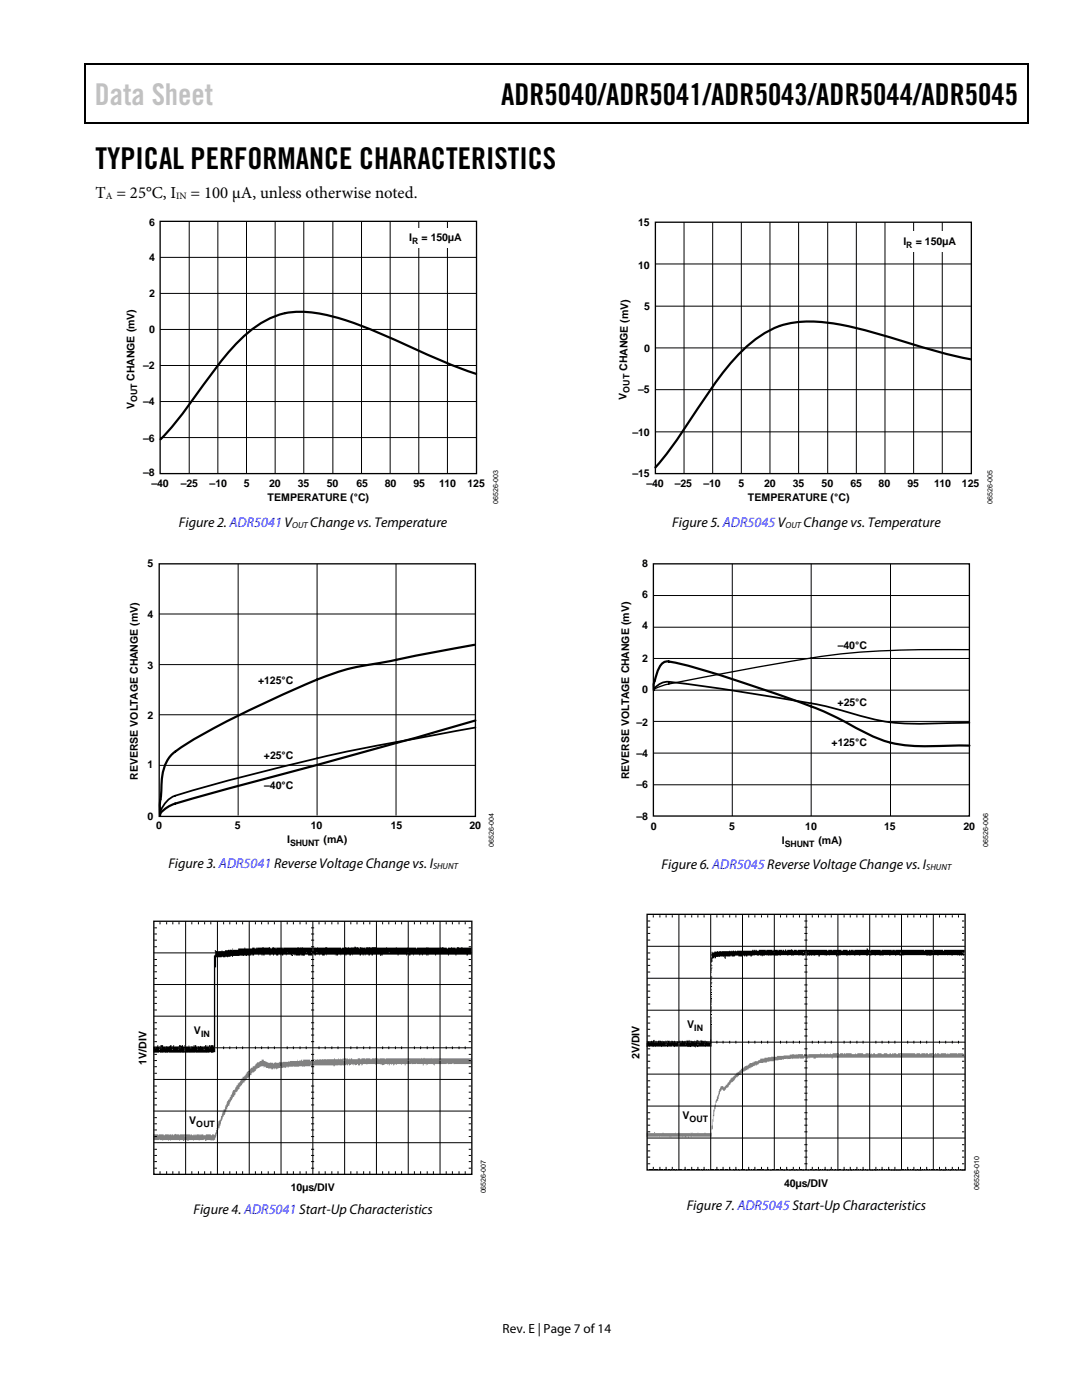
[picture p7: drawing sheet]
<svg xmlns="http://www.w3.org/2000/svg" width="216mm" height="279mm" viewBox="0 0 216 279" stroke-linecap="round" stroke-linejoin="round" font-family="sans-serif">
<path d="M16.9 12.7h.2v1h-.2zM16.9 12.7h.2v.3h-.2zM82.5 12.7h.3v.3h-.3zM205.1 12.7h.2v1h-.2zM205.1 12.7h.2v.3h-.2zM16.9 24.4h.2v.3h-.2zM82.3 24.4h.2v.3h-.2zM205.1 24.4h.2v.3h-.2z" fill="#000"/>
<path d="M17 13.7v10.7M17.1 12.8h65.4M82.8 12.8h122.3M205.2 13.7v10.7M17.1 24.5h188" fill="none" stroke="#000" stroke-width=".25"/>
<path d="M95 74.6a233.6 233.6 0 0 1-19.5-8.2 42.6 42.6 0 0 0-15.4-4.2 15.5 15.5 0 0 0-10.9 4.5 68.9 68.9 0 0 0-9.9 11.9l-3.5 4.8-3.8 4.3" fill="none" stroke="#000" stroke-width=".44"/>
<path d="M32 44.2h63.1v50.3h-63.1z" fill="none" stroke="#000" stroke-width=".26"/>
<g fill="none" stroke="#000" stroke-width=".2">
<path d="M32 58.6h63.1M32 51.4h63.1M37.8 44.2v50.3M43.5 44.2v50.3M49.2 44.2v50.3M54.9 44.2v50.3M60.6 44.2v50.3M66.4 44.2v50.3M72.1 44.2v50.3M77.9 44.2v50.3M83.6 44.2v50.3M89.3 44.2v50.3"/>
<path d="M32 72.9h63.1M32 65.7h63.1M32 87.3h63.1M32 80.1h63.1"/>
</g>
<path d="M80.7 45.5h12.4v3.9h-12.4z" fill="#fff"/>
<path d="M94.7 128.7l-17.4 3.3a53.4 53.4 0 0 0-17.9 5.3 172.3 172.3 0 0 0-23.6 12.1 7.5 7.5 0 0 0-3.6 6.8v2a15.1 15.1 0 0 0-.3 4.4M94.9 143.8l-11.8 3.4-46.5 12.7a8.1 8.1 0 0 0-4.6 2.3l-.1 .6" fill="none" stroke="#000" stroke-width=".44"/>
<path d="M94.9 145.2l-15.8 2.9a419.9 419.9 0 0 0-44.7 10.9 5.6 5.6 0 0 0-2.5 3.3v.3" fill="none" stroke="#000" stroke-width=".35"/>
<path d="M31.8 112.5h63.1v50.4h-63.1z" fill="none" stroke="#000" stroke-width=".26"/>
<path d="M47.5 112.5v50.3M63.3 112.5v50.3M79 112.5v50.3M31.8 122.5h63.1M31.8 132.6h63.1M31.8 142.6h63.1M31.8 152.7h63.1" fill="none" stroke="#000" stroke-width=".2"/>
<g fill="#000">
<path d="M42.9 189.6l.7 .3v-.1h.7v-.2l.1 .2h.5v-.2h.6h.9v-.3h.1v.3h1v-.3h1.3v-.2h.1v.2h1.4v-.2h.5v.2h.3v-.2h.1l.1 .2v-.2l1.1-.1 .3 .1 1.2-.1 .1 .3h.2l.2-.3 .6 .1v.2l.1-.2h1.3l.1 .2v-.2h2.8v-.1l.3 .1 .4-.1h.5v.1h2.7l.1-.1 1.5 .1 .1-.1h.4l.1 .1h2.7v.2h.1v-.2h.6l.1-.1 .3 .1 .3-.1 .2 .1 .3-.1 .7 .1v-.2h.2l.2 .2h.6v.2l.1-.3 1.1 .1v.2l.1-.3 .2 .1 .1-.1 .8 .1v-.1h.9l.1 .1 2-.1 4 .1 .2-.1 1.7 .1v.2h.2v-.2h1.8l.1-.1 .2 .1v-.1l.3 .1 2.9-.1 .1 .1h.5v.2h.3v-.2h.6v-.1l.9 .1v.2h.2l.1-.3 2.9 .1v1.4h-.7v.2h-.3v-.2h-2v.2h-.2v-.2h-1.3v.2h-.2v-.2h-2.4v.2h-.2v-.2h-1.3v.2h-.2v-.2l-.1 .2h-.1v-.2h-.7v.2h-.2v-.2h-.4v.2h-.1v-.2h-1.2v.2a.44 .44 0 0 0-.7 0h-.2v-.2h-.4v.2h-.2v-.2h-1.5v.2h-.2v-.2h-3v.2h-.2l-.1-.2v.3h-.2v-.3h-.6v.2h-.2v-.2h-.6v.2h-.3v-.2h-.3v.2h-.3v-.2h-.6v.2l-.1-.2h-.2v.2h-.2v-.2h-.4v.2h-.2v-.2h-1.4v.2l-.1-.2h-.3v.2h-.3v-.2h-.5v.2l-.1-.2h-.2v.2h-.2v-.2h-.6v.2a.44 .44 0 0 0-.7 0h-.3v-.2h-.2v.2l-.1-.2h-1.6v.2l-.1-.2h-.3v.2h-.4a.44 .44 0 0 0-.7 0v-.2h-.7v.2h-.2v-.2h-.3v-.2h-.2v.4h-.8v-.2h-.7l-.1 .3-.6-.1v-.2h-.1v.2h-1v-.2h-.2v.2a.36 .36 0 0 0-.6 0h-.2v-.2h-.9v.2a.44 .44 0 0 0-.7 0h-.1v-.2h-.3v.2l-.1-.2h-.4v.2h-.4v-.2h-.4v.2h-.2v-.2h-.5v.2h-.2v-.2h-1l-.1 .2-.1-.2v.2h-.2v-.2h-.2v.2a.36 .36 0 0 0-.6 0v-.2h-.9v.2h-.4v-.2l-.4 .2-.1-.2v.3l-.5-.1v.1l-1.5-.1-1.3 .1v.2l-.5-.2v.2l-.5-.1v.1l-.2-.1-.3 .1h-.6v-.1l-.1 .1h-1.2v2.1h-.2v16.9h-.3l-.1 .1h-.4v-.1l-.3 .1-.3-.1-.1 .1h-2.3l-.1-.1-.2 .1h-1l-.1-.1-.1 .1h-1.2l-.1-.1-.1 .1-2.5-.1-.2 .1h-.6l-.1-.1-.2 .1h-.6l-.1-.1-1.3 .1v-1.3h.8v-.2h.2v.2h.4v-.2h.5v.2h1.3l.2-.2h.2v.2h.4v-.2h.1v.2h1v-.2h.4v.2l.4-.2v.2h.3l.1-.2v.4l.1-.2a.59 .59 0 0 0 .7-.2v.2h.9v-.2h.2v.2l.1-.2h.3v.2h.7l.1-.1 .1 .1h.8v-.2h.3v.2h.2v-.2l.1 .2h.2v-.2h.3l-.1 .2h.2v-.2h.5l.1 .2v-18.1l.2-.2zM62.3 189.3v.3h.2v-.3zM62.3 189.6v.2h.2v-.2zM57.3 190l.1 .2zM61.1 190l.1 .2zM62.2 190l-.1 .1 .1 .1zM63.1 190v.2h.2v-.2zM77.6 190v.2h.2v-.2zM81.4 190v.2h.1v-.2zM31 208.9l.1 .3zM31.8 208.9v.3h.1v-.3zM32 208.9v.3h.2v-.3zM33.1 208.9l.1 .3zM34.3 208.9v.3h.2v-.3zM35.6 208.9v.3h.1zM35.8 208.9v.3h.2v-.3zM37.9 208.9v.3h.1zM38.1 208.9v.3h.2v-.3zM39.4 208.9l.1 .3zM40.7 208.9v.3h.2v-.3zM41.7 208.9l.1 .3zM36.9 209.2l.1 .2zM31.8 209.4l.1 .1zM34.3 209.4l.2 .1zM35.6 209.4l.1 .1zM39.4 209.4l.1 .1zM40.7 209.4l.1 .1zM36.9 209.5l.1 .2zM36.9 209.9l.1 .1z" fill-rule="evenodd"/>
<path d="M58.3 190.7l.2 .1z" fill-rule="evenodd"/>
</g>
<path d="M30.6 226.4h1v.2l.1-.2h.9v.2h.3v-.2h.8v.2l.1-.2h.4l.1 .2v-.2h.3v.2h.1l.2-.3 .8 .1v.2l.1-.2h2.1v.2l.1-.2h.3v.2h.3v-.2h.2v.2h.2v-.2h.2v.2v-.2h.5l.1 .2v-.2h.2v.2a.36 .36 0 0 1 .7 0h.4v-.2h1v.2l.6-.2v.2h.2v-.6h.2v-.4l.2-.1v-1h.2l.1-.7 .2-.1v-.2a.59 .59 0 0 0 .3-.8h.2l.1-.9h.2v-.4h.3l.1-.8h.1l.2-.9h.2v-.2h.3l.1-.6h.1a.35 .35 0 0 1 .3-.5l.2-.9 .4-.1 .1-.5h.2v-.2l.2-.1v-.4l.5-.2 .2-.8h.2v.3h.1l-.1-.3 .1-.3h.3l.1-.3 .2-.1v-.2h.2v-.3l.6-.3 .1-.5 .5-.1v-.3h.4l.5-.8h.4l.1-.3h.4v-.2h.4v.2h.4v.2l.6 .2 .4-.1 .1 .1h.4v.2h.2l.1-.3 .8 .1 .3-.2v.1l1.7-.1v-.2l.2 .2v-.2h1.5v-.2l.1 .2h.7v-.2h.2v.2h.2v-.2h.6a.65 .65 0 0 1 .9 .2h.2v-.2l.1 .9h.2v-.7h.4v-.2l3.8-.1v-.2h.1v.2h.6v-.2l.1 .2h.5v-.2l.1 .2h.1v-.2l.1 .2h.2v-.2l.1 .2 .1-.2h.4v.2l.1-.2h.2v.2h.2v-.2l.1 .2h.3v-.2h.3v.2h1.1v-.2h.5v.2h.2v-.2h.8l.1 .2v-.2h.9v.2h.2v-.2h.6l.1-.1 .2 .1h.6v.2h.1v-.2h1.2l.1 .2v-.2h7l.1-.1 .1 .1 .3-.1 .3 .1h1.2l.1-.1 .2 .1h7.8v.3h-.4v.2h.3l.1 .1v.6h-3.5l-.1-.1h-.3l-.8 .1-.3-.1-2.4 .1v.2l-.2-.1v-.1h-1.2v.1l-.2-.1-.1 .2a.22 .22 0 0 0-.2-.2 .22 .22 0 0 0-.3 .2h-.2l.1-.2-1.2-.1-2.3 .1v.2h-.1v-.2h-.7v.1l-.1-.1h-.8v.1l-.5-.1-.1 .2h-.1v-.2h-.3v.1l-.1-.1h-.3v.2h-.2v-.2h-.3v.1l-.1-.1h-.5v.1l-.3 .1-.2-.1v-.1l-.1 .1-.1-.1h-1v.1l-.1-.1h-1.6v.1l-.1-.1h-.8l-.1 .2h-.2v-.2h-.2v.2h-.5v-.2l-.4 .2-.3-.1v-.1l-.1 .2h-.1v-.2h-.1v.1l-.3-.1v.1l-.5 .1v-.2h-.1v.1l-.3 .1-.1-.2-.2 .2-1.4-.1-.7 .1v.2h-.1v-.2l-.1 .2-.1-.2h-4.3v.2h-.2l-.1-.2v.2l-1.1 .1h-2.3v-.1v.1h-.9v.2l-.5-.2-.1 .2-.5-.1-.1 .1h-.9l-.2 .1v.2h-.2v-.2h-.3v.2l-.1-.2h-.2v.2h-.4v-.2l-1-.1-.1-.2h-.3l-.1 .2v-.3h-.5l-.6 .4h-.3l-.5 .8h-.4v.2h-.1v.3h-.3l-.1 .4-.6 .3v.3h-.2v.2l-.2 .1v.2h-.3l-.2 .3v.3l-.5 .3v.5h-.4v.4h-.1v.2l-.2-.1a.47 .47 0 0 1-.4 .7v.2l-.2 .1-.2 .6h-.2l-.1 .5h-.1l-.1 .7h-.3v.2h-.2l.1 .4-.3 .1v.4h-.1l-.1 .7h-.2l-.1 .4h-.2l-.1 .9h-.2l-.1 .8h-.2l-.1 .3 .1 .3h-.2l-.1 .8h-.2l-.2 1h-.2v.4l-.3 .1v.2h-.2v-.2h-.2v.2l-.1-.2h-.9v.2h-.3v-.3l-1.1 .1v.2l-.1-.2h-1.1v.2l-.1-.2h-.8v.2h-.3v-.2h-.6v.2h-.3v-.2h-.7v.2l-.1-.2h-1.7v.2v-.2h-.3v.2l-.1-.2h-.4a.52 .52 0 0 0-.7 .2v-.2l-.6-.1-1.3 .1zM68.6 211.5v.2h.3v-.2zM75 211.5v.2h.2v-.2zM81.4 211.5v.2h.2v-.2zM87.7 211.5v.2h.3v-.2zM55.9 212.8v.3h.3v-.2zM49.6 214v.2h.2v-.2zM30.8 226.6l.1 .2zM36.9 226.6v.2h.2v-.2z" fill-rule="evenodd" fill="#818181"/>
<path d="M62.5 211.4l.3 .1z" fill-rule="evenodd" fill="#000"/>
<path d="M130.8 44.3h63v50.2h-63zM30.7 183.9h63.4v50.5h-63.4z" fill="none" stroke="#000" stroke-width=".26"/>
<g fill="none" stroke="#000" stroke-width=".2">
<path d="M130.8 52.7h63M136.5 44.3v50.2M142.2 44.3v50.2M147.9 44.3v50.2M153.6 44.3v50.2M159.4 44.3v50.2M165.2 44.3v50.2M170.9 44.3v50.2M176.6 44.3v50.2M182.3 44.3v50.2M188 44.3v50.2M130.8 77.8h63"/>
<path d="M130.8 69.4h63M130.8 61.1h63M130.8 86.2h63M30.7 196.5h63.4M30.7 190.2h63.4M30.8 199h.5M30.8 197.8h.5M30.8 195.3h.5M30.8 193.9h.5M30.8 192.7h.5M30.8 191.5h.5M30.8 188.9h.5"/>
<path d="M30.8 187.6h.5M30.8 186.4h.5M30.8 185.2h.5M31.9 184v.5M33.3 184v.5M34.5 184v.5M35.7 184v.5M37 183.9v50.5M38.3 184v.5M39.6 184v.5M40.8 184v.5M42.1 184v.5"/>
<path d="M43.4 183.9v50.5M44.6 184v.5M45.9 184v.5M47.2 184v.5M48.4 184v.5M49.7 183.9v50.5M51 184v.5M52.2 184v.5M53.5 184v.5M54.8 184v.5M56.1 183.9v50.5M57.3 184v.5"/>
<path d="M58.5 184v.5M59.9 184v.5M61.1 184v.5M62.1 199h.6M62.1 197.8h.6M62.1 193.9h.6M62.1 195.3h.6M62.1 188.9h.6M62.1 191.5h.6M62.1 192.7h.6M62.1 187.6h.6M62.1 185.2h.6"/>
<path d="M62.1 186.4h.6M62.4 183.9v50.5M63.7 184v.5M64.9 184v.5M66.2 184v.5M67.4 184v.5M68.8 183.9v50.5M70 184v.5M71.2 184v.5M72.6 184v.5M73.8 184v.5M75.1 183.9v50.5"/>
<path d="M76.3 184v.5M77.6 184v.5M78.9 184v.5M80.1 184v.5M81.5 183.9v50.5M82.7 184v.5M83.9 184v.5M85.2 184v.5M86.5 184v.5M87.8 183.9v50.5M89 184v.5M90.3 184v.5"/>
<path d="M91.6 184v.5M92.8 184v.5M93.5 195.3h.5M93.5 197.8h.5M93.5 199h.5M93.5 188.9h.5M93.5 191.5h.5M93.5 192.7h.5M93.5 193.9h.5M93.5 185.2h.5M93.5 186.4h.5M93.5 187.6h.5"/>
<path d="M30.7 215.4h63.4M30.7 209.1h63.4M30.7 202.8h63.4M30.8 219.2h.5M30.8 218h.5M30.8 216.7h.5M30.8 214.2h.5M30.8 212.9h.5M30.8 211.7h.5M30.8 210.4h.5M30.8 207.9h.5M30.8 206.6h.5"/>
<path d="M30.8 205.3h.5M30.8 204.1h.5M30.8 201.6h.5M30.8 200.3h.5M31.9 208.8v.6M33.3 208.8v.6M34.5 208.8v.6M35.7 208.8v.6M38.3 208.8v.6M39.6 208.8v.6M40.8 208.8v.6M42.1 208.8v.6"/>
<path d="M44.6 208.8v.6M45.9 208.8v.6M47.2 208.8v.6M48.4 208.8v.6M51 208.8v.6M52.2 208.8v.6M53.5 208.8v.6M54.8 208.8v.6M57.3 208.8v.6M58.5 208.8v.6M59.9 208.8v.6M61.1 208.8v.6"/>
<path d="M62.1 219.2h.6M62.1 214.2h.6M62.1 216.7h.6M62.1 218h.6M62.1 211.7h.6M62.1 212.9h.6M62.1 210.4h.6M62.1 205.3h.6M62.1 206.6h.6M62.1 207.9h.6M62.1 204.1h.6M62.1 200.3h.6"/>
<path d="M62.1 201.6h.6M63.7 208.8v.6M64.9 208.8v.6M66.2 208.8v.6M67.4 208.8v.6M70 208.8v.6M71.2 208.8v.6M72.6 208.8v.6M73.8 208.8v.6M76.3 208.8v.6M77.6 208.8v.6M78.9 208.8v.6"/>
<path d="M80.1 208.8v.6M82.7 208.8v.6M83.9 208.8v.6M85.2 208.8v.6M86.5 208.8v.6M89 208.8v.6M90.3 208.8v.6M91.6 208.8v.6M92.8 208.8v.6M93.5 212.9h.5M93.5 214.2h.5M93.5 216.7h.5"/>
<path d="M93.5 218h.5M93.5 219.2h.5M93.5 206.6h.5M93.5 207.9h.5M93.5 210.4h.5M93.5 211.7h.5M93.5 201.6h.5M93.5 204.1h.5M93.5 205.3h.5M93.5 200.3h.5M30.7 228.1h63.4M30.7 221.7h63.4"/>
<path d="M30.8 233.1h.5M30.8 231.8h.5M30.8 230.6h.5M30.8 229.4h.5M30.8 226.8h.5M30.8 225.5h.5M30.8 224.3h.5M30.8 223.1h.5M30.8 220.5h.5M31.9 233.8v.5M33.3 233.8v.5M34.5 233.8v.5"/>
<path d="M35.7 233.8v.5M38.3 233.8v.5M39.6 233.8v.5M40.8 233.8v.5M42.1 233.8v.5M44.6 233.8v.5M45.9 233.8v.5M47.2 233.8v.5M48.4 233.8v.5M51 233.8v.5M52.2 233.8v.5M53.5 233.8v.5"/>
<path d="M54.8 233.8v.5M57.3 233.8v.5M58.5 233.8v.5M59.9 233.8v.5M61.1 233.8v.5M62.1 231.8h.6M62.1 233.1h.6M62.1 226.8h.6M62.1 229.4h.6M62.1 230.6h.6M62.1 225.5h.6M62.1 220.5h.6"/>
<path d="M62.1 223.1h.6M62.1 224.3h.6M63.7 233.8v.5M64.9 233.8v.5M66.2 233.8v.5M67.4 233.8v.5M70 233.8v.5M71.2 233.8v.5M72.6 233.8v.5M73.8 233.8v.5M76.3 233.8v.5M77.6 233.8v.5"/>
<path d="M78.9 233.8v.5M80.1 233.8v.5M82.7 233.8v.5M83.9 233.8v.5M85.2 233.8v.5M86.5 233.8v.5M89 233.8v.5M90.3 233.8v.5M91.6 233.8v.5M92.8 233.8v.5M93.5 233.1h.5M93.5 226.8h.5"/>
<path d="M93.5 229.4h.5M93.5 230.6h.5M93.5 231.8h.5M93.5 220.5h.5M93.5 223.1h.5M93.5 224.3h.5M93.5 225.5h.5"/>
</g>
<path d="M193.7 71.7a215.3 215.3 0 0 1-19.5-5.4 39.9 39.9 0 0 0-15.3-2 18.1 18.1 0 0 0-11.1 6 83.8 83.8 0 0 0-9.9 13.2l-3.5 5.2-3.6 4.6" fill="none" stroke="#000" stroke-width=".44"/>
<path d="M179.3 46.2h12.4v4h-12.4z" fill="#fff"/>
<path d="M130.4 112.5h63v50.4h-63zM193.4 129.7a197 197 0 0 0-30.2 1.4l-13.1 2.2-17.1 3.3a6.1 6.1 0 0 0-2.5 1v.1" fill="none" stroke="#000" stroke-width=".26"/>
<path d="M130.5 137.7v-.3a4.3 4.3 0 0 1 3-1.3 473.1 473.1 0 0 1 32 5l2.4 .7a45.2 45.2 0 0 0 16.3 2.6l9.2-.2" fill="none" stroke="#000" stroke-width=".35"/>
<path d="M130.5 137.7l-.1-.4a10.3 10.3 0 0 1 1.5-4.6 2.03 2.03 0 0 1 2.6-.5 245.1 245.1 0 0 1 24.8 7.8 77.8 77.8 0 0 1 13.8 6.5 24.5 24.5 0 0 0 13 2.4l7.3-.1" fill="none" stroke="#000" stroke-width=".44"/>
<path d="M130.4 118.8h63M146.1 112.5v50.4M161.9 112.5v50.4M177.7 112.5v50.4M130.4 125.2h63M130.4 131.4h63M130.4 137.7h63M130.4 144h63M130.4 150.3h63M130.4 156.6h63" fill="none" stroke="#000" stroke-width=".2"/>
<g fill="#000">
<path d="M141.9 192.4l.1 .3h.2l-.2 .2z" fill-rule="evenodd"/>
<path d="M141.9 193.9l.1 .3z" fill-rule="evenodd"/>
<path d="M141.9 194.8l.3 .2-.3 .2z" fill-rule="evenodd"/>
<path d="M141.9 195.3l.1 .4z" fill-rule="evenodd"/>
<path d="M141.9 197.4l.1 .3z" fill-rule="evenodd"/>
<path d="M141.9 198.8l.1 .2z" fill-rule="evenodd"/>
<path d="M141.9 196.7l.1 .1z" fill-rule="evenodd"/>
<path d="M141.9 198l.1 .2z" fill-rule="evenodd"/>
<path d="M141.9 198.3l.1 .2z" fill-rule="evenodd"/>
<path d="M141.9 199.1l.1 .2z" fill-rule="evenodd"/>
<path d="M141.9 195.9l.3 .2-.2 .1v.3l-.1-.1z" fill-rule="evenodd"/>
<path d="M141.9 199.4l.1 .8z" fill-rule="evenodd"/>
<path d="M141.9 193.1h.3v.2h-.2v.5z" fill-rule="evenodd"/>
<path d="M142 189.9h.2v.2h.3v-.2h.5v-.1l.4 .1 .1-.1h.4l.1 .1v-.1h2v-.1v.1l.3-.1 .2 .1 .3-.1v.1l.3-.1h3v-.1h.2v.1l.1-.1h.2v.1l.1-.1h.3v.1h.4v-.1h1.4v.1l.1-.1h1.2v.1h.2v-.1h.9v.1l.1-.1h.8l.1 .1v-.1h.2v.1h.2l.1-.2h.2v.2h.2v-.1h.8v-.2l.3 .2v.1h.2v-.1h.6v.1h.2v-.1h5.9v.1h.2v-.1h.8v.1l.1-.1h1.7v.1h.3v-.1h.9v.1h.3v-.1h.3v.1v-.1h.5l.1 .1v-.1h.2v.1v-.1h2.4v-.3h.3v.3h.4v.1l.1-.1h2v.1h.2v-.1h2v.1l.1-.1h.6v.1v-.1h5.8v.1h.2v-.1h1.5v.1h.2v-.1h1.9v.1h.1v-.1h4.2v.5h-.3v.3h.3l-.1 .3-2.2-.1-.1 .1-.3-.1h-.6l-.2 .1-.1-.1h-1.6v.1l-.3-.1-1.1 .1h-1.2v-.1h-4.2l-.1 .1h-.3l-.1-.1v.1h-.6v-.1l-.6 .1-.3-.1-.8 .1-.3-.1h-.9l-.1 .1h-.9l-.1-.1h-.6v.1l-.4-.1-.5 .1-2.2-.1-.3 .1-.6-.1-.3 .1-.8-.1v.1h-.8l-.1-.1h-1l-.1 .1-.7-.1v.3h-.2a.27 .27 0 0 0-.1-.3 .27 .27 0 0 0-.3 0h-2.8v.3h-.3v-.3l-1.9 .1-.1-.1-.3 .1-.1-.3h-.1v.3l-.2-.1-.1 .1h-1.2l-.1-.1-.8 .1h-.5l-.1-.1-.5 .1h-3v-.1l-.2 .1h-1.2v-.1l-.8 .1v.2l-.1-.2-.4-.1-.1 .1-1.1-.1-.4 .1v.2h-.3v-.2h-.6v.2h-.2v-.2h-.2v.2h-.2v-.2h-.4v.2h-.7v-.2l-1.4 .2v-.2h-.2v.2h-.9l-.1 .5-.3-.2v-.3l-.1 .1-.7-.1v.1l-.3-.1v.1h-.5v.2h-.3l-.1-.2v.2h-.2a.32 .32 0 0 0-.1 .6l-.3 .4zM160.8 189.8l.1 .1zM148.1 190.1v.3h.1v-.3zM154.4 190.1l.2 .1zM160.2 190.1l.2 .1zM160.7 190.1v.3h.3v-.3zM161.2 190.1l.1 .1zM167 190.1l.1 .1zM173.5 190.1v.3h.1v-.3zM179.7 190.1v.3h.3v-.3zM186.1 190.1l.2 .1zM192 190.1l.1 .1z" fill-rule="evenodd"/>
<path d="M129 207.8h1.4v-.3h.2v.3h.7l.1-.1 1.3 .1 .1-.1v.5h.1l.1-.4 .2-.1h.4v.1l.3-.1 .2 .1v.4l.1-.4 .3-.1 1.5 .1 .1-.1 .2 .1a.33 .33 0 0 1 .3 0 .33 .33 0 0 1 .1 .4l.1-.4 .3-.1v-.2v.2h.3v-.2h.2v.2h.3v.5l.2-.1-.1-.3h.6v-.1l.4 .1v-.3l.4 .3 .5-.1 .1-.2v.2l.5 .1v.4l.1-.5 1.1 .1v-.3h.2l.1-2.9v4.3l-2.9 .1-.2-.2-.1 .3-.3-.3-1.4 .2v-.2l-1.5 .1v-.2h-.2v.2l-.9 .1-.4-.3v.2l-.8-.1v.2l-.3-.2h-.8l-.1 .2-.2-.2h-1l-.1 .2-.1-.2-.3 .2-.2-.2v.2l-.9-.2-.3 .2v-.9h.2zM131.6 207.8l.1 .4v-.3zM139.2 207.8v.4h.1v-.4zM129.6 207.9v.2zM129.8 207.9l.1 .2zM130.1 207.9l.1 .2zM130.4 207.9v.3zM130.6 207.9v.1l.1 .1zM130.8 207.9v.2h.2v-.2zM131.1 207.9v.2h.1v-.2zM131.9 207.9v.2zM132.1 207.9l.1 .2zM132.6 207.9l.1 .2zM133.1 207.9v.2h.2v-.2zM133.6 207.9v.2h.2v-.2zM133.9 207.9l.1 .2zM134.4 207.9l.1 .2zM134.7 207.9l.1 .2zM134.8 207.9v.2h.2v-.2zM135.4 207.9v.2h.2v-.2zM135.6 207.9v.2h.2v-.2zM135.9 207.9l.1 .2zM136.4 207.9l.1 .2zM137 207.9l-.1 .1 .2 .1zM137.4 207.9v.2h.2v-.2zM137.7 207.9v.2h.1v-.2zM138.5 207.9l.1 .2zM138.7 207.9l.1 .2zM139.4 207.9v.2h.2v-.2zM139.7 207.9v.2h.2v-.2zM140.2 207.9l.1 .2zM140.8 207.9v.2zM141.2 207.9v.2h.2v-.2zM141.5 207.9v.2h.1v-.2zM135.4 208.2v.1h.2v-.1zM132.8 208.3l.2 .1zM136.7 208.3l.1 .1zM139.2 208.3l.1 .1zM140.5 208.3l.1 .1zM135.4 208.4v.2h.2v-.2zM141.7 208.4v.2h.2v-.2z" fill-rule="evenodd"/>
<path d="M141.9 200.3l.1 .2z" fill-rule="evenodd"/>
<path d="M141.9 200.8l.1 .6z" fill-rule="evenodd"/>
<path d="M141.9 201.5l.1 .5z" fill-rule="evenodd"/>
<path d="M141.9 202.9l.1 .5z" fill-rule="evenodd"/>
<path d="M141.9 202.3l.1 .2z" fill-rule="evenodd"/>
<path d="M141.9 204.4l.1 .1z" fill-rule="evenodd"/>
<path d="M141.9 203.5l.1 .8z" fill-rule="evenodd"/>
</g>
<path d="M143.8 216.8h.5l.1 .2h.1l.1-.2h.2v-.3l.4-.1v-.3h.1l.5-.9 .4-.1 .5-.7h.2v-.3l.6-.2v-.2l.3-.2v-.2l.5-.1 .3-.4 .6-.1v-.2h.2l.3-.4h.7v-.2l.3-.1h.5v-.2l.5-.1v-.2l.1 .1 .1-.1h.7v-.2h.5l.1-.1h.7l.1-.1h1v-.2l2.6-.1v-.1l.5-.1h.9l.1 .1 .1-.1h1v.2h.3v-.2h.2v.2h.6v-.2h2.4v-.2h.1v.2h.7v-.2v.2h.5v-.2a.44 .44 0 0 0 .7 0v.2h.4v-.2h1.3v.2h.2v-.2h.7v.2h.1v-.2h.3v.2l.1-.2h1.1v.2h.8v-.2l.1 .2h.3v-.2h1.1v.2h.5l.1-.2a.41 .41 0 0 1 .5 0 .41 .41 0 0 1 .2 .4h.1v-.2h.3v-.2l.1 .2 .5-.2a.43 .43 0 0 0 .7 0h.7v.2h.5v-.2h.7v.2h.4v-.2h.3v.2h.2v-.2h.3v.2l.1-.2h.4v.2h.4v-.2h3.4v.2h.3v-.2h.7v.2h.2v-.2h.8v.2l.1-.2h.5v.2h.2v-.2h.9l-.2 .4h.2v-.2h.3v-.2h.2v.2h.1v-.2h.6v.2h.2v-.2h1.1v.2h.2v-.2h.2v.2h.3v-.2h1.5v.2l.1-.2h1.1l.1 .2h-.3v.2a.36 .36 0 0 1 .4 .1 .36 .36 0 0 1 0 .4h-26.3v.2h-.1v-.2h-3.2v.2h-.5v-.2h-.7v.2v-.2h-.3v.2h-.4v-.3h-.1l-.1 .1h-.3v.2h-.8l-.1-.2v.2h-1.3v.1l-.1-.1-.9 .1-.2-.1h-.6v.2l-.3-.2v.2l-1.7 .1v.2l-1.4 .1v.2h-1.5l-.1 .3-.4 .1v.2l-.3-.2v.2l-.4 .1v.1l-.6 .1v.2h-.3v.2h-.3v.2l-.5 .1v.1h-.3l-.1 .3-.4 .1-.1 .3h-.2l-.3 .5h-.3l-.1 .2h-.1l-.1 .4-.3 .1-.1 .3-.4 .1v.3l-.4 .2-.1 .4-.4 .1v.3l-.3 .1-.1 .2-.2-.1v-.1h-.4l-.1 .3a.45 .45 0 0 0-.1 .6h-.2l-.2 1.3h-.2l-.1 .3h-.1l-.1 1.4h-.2l-.1 .4v1h-.2v2.5l-.3 .1v-.8h.2l.1-3.2h.2l.1-.9h.2v-.8l.1-.3h.1v-.5l.1-.3h.2l.1-.9h.1v-.3h.2zM167 210.4v.2h.3v-.1zM179.7 210.4v.2l.3 .1v-.3zM160.8 210.7v.2h.1v-.2z" fill-rule="evenodd" fill="#818181"/>
<g fill="#000">
<path d="M173.5 210.2h.1v.2h-.1z" fill-rule="evenodd"/>
<path d="M130.7 225.9v.2l-.1-.1z" fill-rule="evenodd"/>
</g>
<path d="M129 226.1l5.7 .1 .1-.1 .2 .1 .4-.1 2.3 .1 .1-.1h.4v.1l2.6-.1 1 .1 .2-.1v.8l-3.9-.1-.2 .1v-.1h-.4l-.1 .3a.23 .23 0 0 0-.2-.3 .23 .23 0 0 0-.3 .1l-7.6-.1-.3 .1z" fill-rule="evenodd" fill="#818181"/>
<g fill="#000">
<path d="M129.2 233.4l.1 .2z" fill-rule="evenodd"/>
<path d="M129.5 233.4l.1 .2z" fill-rule="evenodd"/>
<path d="M129.6 233.4h.2v.2h-.2z" fill-rule="evenodd"/>
<path d="M129.9 233.4h.2v.2h-.2z" fill-rule="evenodd"/>
<path d="M130.2 233.4h.2v.2h-.2z" fill-rule="evenodd"/>
<path d="M130.4 233.4h.2v.2h-.2z" fill-rule="evenodd"/>
<path d="M130.7 233.4l.1 .2z" fill-rule="evenodd"/>
<path d="M131 233.4l.1 .2z" fill-rule="evenodd"/>
<path d="M131.2 233.4l.1 .2z" fill-rule="evenodd"/>
<path d="M131.5 233.4l.1 .2z" fill-rule="evenodd"/>
<path d="M131.7 233.4h.2v.2h-.2z" fill-rule="evenodd"/>
<path d="M131.9 233.4h.2v.2h-.2z" fill-rule="evenodd"/>
<path d="M132.2 233.4h.2v.2h-.2z" fill-rule="evenodd"/>
<path d="M132.5 233.4h.1v.2h-.1z" fill-rule="evenodd"/>
<path d="M132.7 233.4l.1 .2z" fill-rule="evenodd"/>
<path d="M133 233.4l.1 .2z" fill-rule="evenodd"/>
<path d="M133.3 233.4l.1 .2z" fill-rule="evenodd"/>
<path d="M133.5 233.4l.1 .2z" fill-rule="evenodd"/>
<path d="M133.8 233.4l.1 .2-.2-.1z" fill-rule="evenodd"/>
<path d="M134 233.4h.1v.2h-.1z" fill-rule="evenodd"/>
<path d="M134.2 233.4h.2v.2h-.2z" fill-rule="evenodd"/>
<path d="M134.5 233.4h.2v.2h-.2z" fill-rule="evenodd"/>
<path d="M134.8 233.4v.2z" fill-rule="evenodd"/>
<path d="M135 233.4l.1 .2z" fill-rule="evenodd"/>
<path d="M135.3 233.4l.1 .2z" fill-rule="evenodd"/>
<path d="M135.6 233.4v.2z" fill-rule="evenodd"/>
<path d="M135.8 233.4l.1 .2z" fill-rule="evenodd"/>
<path d="M136 233.4h.2v.2h-.2z" fill-rule="evenodd"/>
<path d="M136.5 233.4h.2v.2h-.2z" fill-rule="evenodd"/>
<path d="M136.8 233.4h.2v.2h-.2z" fill-rule="evenodd"/>
<path d="M137.1 233.4v.2z" fill-rule="evenodd"/>
<path d="M137.3 233.4l.1 .2z" fill-rule="evenodd"/>
<path d="M137.6 233.4l.1 .2z" fill-rule="evenodd"/>
<path d="M137.8 233.4l.1 .2z" fill-rule="evenodd"/>
<path d="M138 233.4h.2v.2h-.2z" fill-rule="evenodd"/>
<path d="M138.3 233.4h.2v.2h-.2z" fill-rule="evenodd"/>
<path d="M138.6 233.4h.1v.2h-.1z" fill-rule="evenodd"/>
<path d="M138.8 233.4h.2v.2h-.2z" fill-rule="evenodd"/>
<path d="M139.1 233.4l.1 .2z" fill-rule="evenodd"/>
<path d="M139.3 233.4l.1 .2z" fill-rule="evenodd"/>
<path d="M139.6 233.4l.1 .2z" fill-rule="evenodd"/>
<path d="M139.9 233.4l.1 .2z" fill-rule="evenodd"/>
<path d="M140.1 233.4l.1 .2-.1-.1z" fill-rule="evenodd"/>
<path d="M140.3 233.4h.2v.2h-.2z" fill-rule="evenodd"/>
<path d="M140.6 233.4h.2v.2h-.2z" fill-rule="evenodd"/>
<path d="M140.8 233.4h.2v.2h-.2z" fill-rule="evenodd"/>
<path d="M141.4 233.4l.1 .2z" fill-rule="evenodd"/>
<path d="M141.6 233.4l.1 .2z" fill-rule="evenodd"/>
<path d="M141.9 233.4l.1 .2z" fill-rule="evenodd"/>
<path d="M142.2 233.4l.1 .2z" fill-rule="evenodd"/>
<path d="M142.3 233.4h.2v.2h-.2z" fill-rule="evenodd"/>
<path d="M142.6 233.4h.2v.2h-.2z" fill-rule="evenodd"/>
<path d="M142.9 233.4h.1v.2h-.1z" fill-rule="evenodd"/>
<path d="M143.1 233.4h.2v.2h-.2z" fill-rule="evenodd"/>
<path d="M143.4 233.4l.1 .2z" fill-rule="evenodd"/>
<path d="M143.7 233.4l.1 .2z" fill-rule="evenodd"/>
<path d="M143.9 233.4l.1 .2z" fill-rule="evenodd"/>
<path d="M144.2 233.4l.1 .2z" fill-rule="evenodd"/>
<path d="M144.4 233.4h.1v.2h-.1z" fill-rule="evenodd"/>
<path d="M144.6 233.4h.2v.2h-.2z" fill-rule="evenodd"/>
<path d="M144.9 233.4h.2v.2h-.2z" fill-rule="evenodd"/>
<path d="M145.2 233.4h.1v.2h-.1z" fill-rule="evenodd"/>
<path d="M145.4 233.4l.1 .2z" fill-rule="evenodd"/>
<path d="M145.7 233.4l.1 .2z" fill-rule="evenodd"/>
<path d="M146.2 233.4l.1 .2z" fill-rule="evenodd"/>
<path d="M146.5 233.4l.1 .2-.2-.1z" fill-rule="evenodd"/>
<path d="M146.7 233.4h.1v.2h-.1z" fill-rule="evenodd"/>
<path d="M146.9 233.4h.2v.2h-.2z" fill-rule="evenodd"/>
<path d="M147.2 233.4h.2v.2h-.2z" fill-rule="evenodd"/>
<path d="M147.5 233.4v.2z" fill-rule="evenodd"/>
<path d="M148 233.4l.1 .2z" fill-rule="evenodd"/>
<path d="M148.2 233.4l.1 .2z" fill-rule="evenodd"/>
<path d="M148.5 233.4l.1 .2z" fill-rule="evenodd"/>
<path d="M148.9 233.4h.2v.2h-.2z" fill-rule="evenodd"/>
<path d="M149.2 233.4h.2v.2h-.2z" fill-rule="evenodd"/>
<path d="M149.5 233.4h.2v.2h-.2z" fill-rule="evenodd"/>
<path d="M150 233.4l.1 .2z" fill-rule="evenodd"/>
<path d="M150.3 233.4l.1 .2z" fill-rule="evenodd"/>
<path d="M150.5 233.4l.1 .2z" fill-rule="evenodd"/>
<path d="M151 233.4h.2v.2h-.2z" fill-rule="evenodd"/>
<path d="M151.2 233.4h.2v.2h-.2z" fill-rule="evenodd"/>
<path d="M151.5 233.4h.2v.2h-.2z" fill-rule="evenodd"/>
<path d="M151.8 233.4l.1 .2z" fill-rule="evenodd"/>
<path d="M152 233.4l.1 .2z" fill-rule="evenodd"/>
<path d="M152.3 233.4l.1 .2z" fill-rule="evenodd"/>
<path d="M152.8 233.4l.1 .2-.1-.1z" fill-rule="evenodd"/>
<path d="M153 233.4h.2v.2h-.2z" fill-rule="evenodd"/>
<path d="M153.3 233.4h.1v.2h-.1z" fill-rule="evenodd"/>
<path d="M153.7 233.4l.3 .1-.3 .1z" fill-rule="evenodd"/>
<path d="M154.1 233.4l.1 .2z" fill-rule="evenodd"/>
<path d="M154.3 233.4l.1 .2z" fill-rule="evenodd"/>
<path d="M154.9 233.4v.2z" fill-rule="evenodd"/>
<path d="M155 233.4h.2v.2h-.2z" fill-rule="evenodd"/>
<path d="M155.3 233.4h.2v.2h-.2z" fill-rule="evenodd"/>
<path d="M155.8 233.4h.2v.2h-.2z" fill-rule="evenodd"/>
<path d="M156.1 233.4l.1 .2z" fill-rule="evenodd"/>
<path d="M156.4 233.4h.2v.2h-.2z" fill-rule="evenodd"/>
<path d="M156.9 233.4l.1 .2z" fill-rule="evenodd"/>
<path d="M157.1 233.4h.1v.2h-.1z" fill-rule="evenodd"/>
<path d="M157.5 233.4h.3v.2h-.3z" fill-rule="evenodd"/>
<path d="M157.9 233.4h.1v.2h-.1z" fill-rule="evenodd"/>
<path d="M158.1 233.4l.1 .2z" fill-rule="evenodd"/>
<path d="M158.5 233.4h.2v.2h-.2z" fill-rule="evenodd"/>
<path d="M158.9 233.4l.1 .2z" fill-rule="evenodd"/>
<path d="M159.2 233.4l.1 .2-.2-.1z" fill-rule="evenodd"/>
<path d="M159.6 233.4h.2v.2h-.2z" fill-rule="evenodd"/>
<path d="M159.9 233.4h.2v.2h-.2z" fill-rule="evenodd"/>
<path d="M160.1 233.4h.3v.2h-.3z" fill-rule="evenodd"/>
<path d="M160.7 233.4l.1 .2z" fill-rule="evenodd"/>
<path d="M160.9 233.4l.1 .2z" fill-rule="evenodd"/>
<path d="M161.2 233.4h.2v.2h-.2z" fill-rule="evenodd"/>
<path d="M161.6 233.4h.2v.2h-.2z" fill-rule="evenodd"/>
<path d="M161.9 233.4h.2v.2h-.2z" fill-rule="evenodd"/>
<path d="M162.3 233.4h.2v.2l-.2-.1z" fill-rule="evenodd"/>
<path d="M162.7 233.4l.1 .2z" fill-rule="evenodd"/>
<path d="M163 233.4l.1 .2z" fill-rule="evenodd"/>
<path d="M163.3 233.4h.3v.2h-.3z" fill-rule="evenodd"/>
<path d="M163.7 233.4h.1v.2h-.1z" fill-rule="evenodd"/>
<path d="M163.9 233.4h.2v.2h-.2z" fill-rule="evenodd"/>
<path d="M164.5 233.4v.2z" fill-rule="evenodd"/>
<path d="M164.7 233.4l.1 .2z" fill-rule="evenodd"/>
<path d="M165 233.4h.3v.2h-.3z" fill-rule="evenodd"/>
<path d="M165.5 233.4l.1 .2-.1-.1z" fill-rule="evenodd"/>
<path d="M165.7 233.4h.2v.2h-.2z" fill-rule="evenodd"/>
<path d="M166.1 233.4l.1 .2z" fill-rule="evenodd"/>
<path d="M166.5 233.4l.1 .2z" fill-rule="evenodd"/>
<path d="M166.8 233.4v.2z" fill-rule="evenodd"/>
<path d="M167.1 233.4h.3v.2h-.3z" fill-rule="evenodd"/>
<path d="M167.5 233.4l.1 .2z" fill-rule="evenodd"/>
<path d="M167.7 233.4h.2v.2h-.2z" fill-rule="evenodd"/>
<path d="M168.2 233.4h.2v.2h-.2z" fill-rule="evenodd"/>
<path d="M168.5 233.4h.2v.2h-.2z" fill-rule="evenodd"/>
<path d="M168.8 233.4l.1 .2z" fill-rule="evenodd"/>
<path d="M169.1 233.4h.3v.2h-.3z" fill-rule="evenodd"/>
<path d="M169.6 233.4l.1 .2z" fill-rule="evenodd"/>
<path d="M169.7 233.4h.3v.2h-.3z" fill-rule="evenodd"/>
<path d="M170.3 233.4h.2v.2h-.2z" fill-rule="evenodd"/>
<path d="M170.5 233.4h.2v.2h-.2z" fill-rule="evenodd"/>
<path d="M170.9 233.4h.2v.2h-.2z" fill-rule="evenodd"/>
<path d="M171.3 233.4l.1 .2z" fill-rule="evenodd"/>
<path d="M171.6 233.4l.1 .2z" fill-rule="evenodd"/>
<path d="M172 233.4h.2v.2h-.2z" fill-rule="evenodd"/>
<path d="M172.3 233.4h.2v.2h-.2z" fill-rule="evenodd"/>
<path d="M172.6 233.4h.1v.2h-.1z" fill-rule="evenodd"/>
<path d="M172.9 233.4h.3v.2h-.3z" fill-rule="evenodd"/>
<path d="M173.4 233.4l.1 .2z" fill-rule="evenodd"/>
<path d="M173.6 233.4h.3v.2h-.3z" fill-rule="evenodd"/>
<path d="M174 233.4h.2v.2h-.2z" fill-rule="evenodd"/>
<path d="M174.3 233.4h.2v.2h-.2z" fill-rule="evenodd"/>
<path d="M174.6 233.4h.3v.2h-.3z" fill-rule="evenodd"/>
<path d="M175.1 233.4l.1 .2z" fill-rule="evenodd"/>
<path d="M175.4 233.4l.1 .2z" fill-rule="evenodd"/>
<path d="M175.7 233.4h.2v.2h-.2z" fill-rule="evenodd"/>
<path d="M176.1 233.4h.2v.2h-.2z" fill-rule="evenodd"/>
<path d="M176.4 233.4h.1v.2h-.1z" fill-rule="evenodd"/>
<path d="M176.8 233.4l.1 .2z" fill-rule="evenodd"/>
<path d="M177.2 233.4v.2z" fill-rule="evenodd"/>
<path d="M177.4 233.4l.1 .2z" fill-rule="evenodd"/>
<path d="M177.8 233.4h.2v.2h-.2z" fill-rule="evenodd"/>
<path d="M178.2 233.4l.1 .2-.2-.1z" fill-rule="evenodd"/>
<path d="M178.4 233.4h.3v.2h-.3z" fill-rule="evenodd"/>
<path d="M178.8 233.4h.3v.2h-.3z" fill-rule="evenodd"/>
<path d="M179.2 233.4l.1 .2z" fill-rule="evenodd"/>
<path d="M179.4 233.4h.3v.2h-.3z" fill-rule="evenodd"/>
<path d="M180 233.4l.1 .2z" fill-rule="evenodd"/>
<path d="M180.2 233.4l.1 .2z" fill-rule="evenodd"/>
<path d="M180.6 233.4l.1 .2z" fill-rule="evenodd"/>
<path d="M180.9 233.4h.2v.2h-.2z" fill-rule="evenodd"/>
<path d="M181.2 233.4h.2v.2h-.2z" fill-rule="evenodd"/>
<path d="M181.6 233.4h.1v.2h-.1z" fill-rule="evenodd"/>
<path d="M182 233.4l.1 .2z" fill-rule="evenodd"/>
<path d="M182.3 233.4l.1 .2z" fill-rule="evenodd"/>
<path d="M182.6 233.4h.3v.2h-.3z" fill-rule="evenodd"/>
<path d="M183 233.4h.1v.2h-.1z" fill-rule="evenodd"/>
<path d="M183.2 233.4h.3v.2h-.3z" fill-rule="evenodd"/>
<path d="M183.6 233.4h.3v.2h-.3z" fill-rule="evenodd"/>
<path d="M184 233.4l.1 .2z" fill-rule="evenodd"/>
<path d="M184.4 233.4h.2v.2h-.2z" fill-rule="evenodd"/>
<path d="M184.7 233.4h.2v.2h-.2z" fill-rule="evenodd"/>
<path d="M185 233.4h.2v.2h-.2z" fill-rule="evenodd"/>
<path d="M185.4 233.4l.1 .2z" fill-rule="evenodd"/>
<path d="M185.8 233.4l.1 .2z" fill-rule="evenodd"/>
<path d="M186.1 233.4v.2z" fill-rule="evenodd"/>
<path d="M186.4 233.4h.2v.2h-.2z" fill-rule="evenodd"/>
<path d="M186.8 233.4h.1v.2h-.1z" fill-rule="evenodd"/>
<path d="M187 233.4h.2v.2h-.2z" fill-rule="evenodd"/>
<path d="M187.5 233.4h.2v.2h-.2z" fill-rule="evenodd"/>
<path d="M187.8 233.4l.1 .2z" fill-rule="evenodd"/>
<path d="M188.1 233.4h.2v.2h-.2z" fill-rule="evenodd"/>
<path d="M188.4 233.4h.3v.2h-.3z" fill-rule="evenodd"/>
<path d="M188.8 233.4h.2v.2h-.2z" fill-rule="evenodd"/>
<path d="M189.2 233.4l.1 .2z" fill-rule="evenodd"/>
<path d="M189.5 233.4h.3v.2h-.3z" fill-rule="evenodd"/>
<path d="M189.8 233.4l.1 .2z" fill-rule="evenodd"/>
<path d="M190.2 233.4h.2v.2h-.2z" fill-rule="evenodd"/>
<path d="M190.6 233.4l.1 .2z" fill-rule="evenodd"/>
<path d="M190.9 233.4l.1 .2-.2-.1z" fill-rule="evenodd"/>
<path d="M191.3 233.4v.2z" fill-rule="evenodd"/>
<path d="M191.6 233.4h.2v.2h-.2z" fill-rule="evenodd"/>
<path d="M191.9 233.4h.2v.2h-.2z" fill-rule="evenodd"/>
<path d="M192.2 233.4h.3v.2h-.3z" fill-rule="evenodd"/>
</g>
<path d="M129.1 182.5h63.5v51h-63.5z" fill="none" stroke="#000" stroke-width=".27"/>
<g fill="none" stroke="#000" stroke-width=".2">
<path d="M129.1 188.9h63.5M129.1 195.2h63.5M129.2 183.8h.5M129.2 185h.5M129.2 186.3h.5M129.2 187.6h.5M129.2 190.2h.5M129.2 191.4h.5M129.2 192.7h.5M129.2 194h.5M129.2 196.6h.5M129.2 197.8h.5"/>
<path d="M129.2 199h.5M130.4 182.7v.4M131.7 182.7v.4M132.9 182.7v.4M134.1 182.7v.4M135.5 182.5v51M136.7 182.7v.4M138 182.7v.4M139.3 182.7v.4M140.5 182.7v.4M141.8 182.5v51M143 182.7v.4"/>
<path d="M144.3 182.7v.4M145.6 182.7v.4M146.8 182.7v.4M148.2 182.5v51M149.4 182.7v.4M150.6 182.7v.4M151.9 182.7v.4M153.2 182.7v.4M154.5 182.5v51M155.7 182.7v.4M157 182.7v.4M158.3 182.7v.4"/>
<path d="M159.5 182.7v.4M160.5 183.8h.6M160.5 185h.6M160.5 186.3h.6M160.5 187.6h.6M160.5 190.2h.6M160.5 191.4h.6M160.5 192.7h.6M160.5 194h.6M160.5 196.6h.6M160.5 197.8h.6M160.5 199h.6"/>
<path d="M160.8 182.5v51M162.1 182.7v.4M163.3 182.7v.4M164.6 182.7v.4M165.9 182.7v.4M167.2 182.5v51M168.4 182.7v.4M169.7 182.7v.4M171 182.7v.4M172.2 182.7v.4M173.5 182.5v51M174.8 182.7v.4"/>
<path d="M176 182.7v.4M177.3 182.7v.4M178.6 182.7v.4M179.9 182.5v51M181.1 182.7v.4M182.4 182.7v.4M183.7 182.7v.4M184.9 182.7v.4M186.2 182.5v51M187.5 182.7v.4M188.7 182.7v.4M190 182.7v.4"/>
<path d="M191.3 182.7v.4M192 183.8h.4M192 185h.4M192 186.3h.4M192 187.6h.4M192 190.2h.4M192 191.4h.4M192 192.7h.4M192 194h.4M192 196.6h.4M192 197.8h.4M192 199h.4"/>
<path d="M129.1 201.6h63.5M129.1 208h63.5M129.1 214.4h63.5M129.2 200.4h.5M129.2 202.9h.5M129.2 204.2h.5M129.2 205.4h.5M129.2 206.7h.5M129.2 209.3h.5M129.2 210.6h.5M129.2 211.8h.5M129.2 213.1h.5"/>
<path d="M129.2 215.7h.5M129.2 216.9h.5M129.2 218.2h.5M129.2 219.5h.5M130.4 207.7v.6M131.7 207.7v.6M132.9 207.7v.6M134.1 207.7v.6M136.7 207.7v.6M138 207.7v.6M139.3 207.7v.6M140.5 207.7v.6"/>
<path d="M143 207.7v.6M144.3 207.7v.6M145.6 207.7v.6M146.8 207.7v.6M149.4 207.7v.6M150.6 207.7v.6M151.9 207.7v.6M153.2 207.7v.6M155.7 207.7v.6M157 207.7v.6M158.3 207.7v.6M159.5 207.7v.6"/>
<path d="M160.5 200.4h.6M160.5 202.9h.6M160.5 204.2h.6M160.5 205.4h.6M160.5 206.7h.6M160.5 209.3h.6M160.5 210.6h.6M160.5 211.8h.6M160.5 213.1h.6M160.5 215.7h.6M160.5 216.9h.6M160.5 218.2h.6"/>
<path d="M160.5 219.5h.6M162.1 207.7v.6M163.3 207.7v.6M164.6 207.7v.6M165.9 207.7v.6M168.4 207.7v.6M169.7 207.7v.6M171 207.7v.6M172.2 207.7v.6M174.8 207.7v.6M176 207.7v.6M177.3 207.7v.6"/>
<path d="M178.6 207.7v.6M181.1 207.7v.6M182.4 207.7v.6M183.7 207.7v.6M184.9 207.7v.6M187.5 207.7v.6M188.7 207.7v.6M190 207.7v.6M191.3 207.7v.6M192 200.4h.4M192 202.9h.4M192 204.2h.4"/>
<path d="M192 205.4h.4M192 206.7h.4M192 209.3h.4M192 210.6h.4M192 211.8h.4M192 213.1h.4M192 215.7h.4M192 216.9h.4M192 218.2h.4M192 219.5h.4M129.1 220.7h63.5M129.1 227.1h63.5"/>
<path d="M129.2 222.1h.5M129.2 223.3h.5M129.2 224.6h.5M129.2 225.9h.5M129.2 228.4h.5M129.2 229.7h.5M129.2 230.9h.5M129.2 232.3h.5M130.4 232.9v.5M131.7 232.9v.5M132.9 232.9v.5M134.1 232.9v.5"/>
<path d="M136.7 232.9v.5M138 232.9v.5M139.3 232.9v.5M140.5 232.9v.5M143 232.9v.5M144.3 232.9v.5M145.6 232.9v.5M146.8 232.9v.5M149.4 232.9v.5M150.6 232.9v.5M151.9 232.9v.5M153.2 232.9v.5"/>
<path d="M155.7 232.9v.5M157 232.9v.5M158.3 232.9v.5M159.5 232.9v.5M160.5 222.1h.6M160.5 223.3h.6M160.5 224.6h.6M160.5 225.9h.6M160.5 228.4h.6M160.5 229.7h.6M160.5 230.9h.6M160.5 232.3h.6"/>
<path d="M162.1 232.9v.5M163.3 232.9v.5M164.6 232.9v.5M165.9 232.9v.5M168.4 232.9v.5M169.7 232.9v.5M171 232.9v.5M172.2 232.9v.5M174.8 232.9v.5M176 232.9v.5M177.3 232.9v.5M178.6 232.9v.5"/>
<path d="M181.1 232.9v.5M182.4 232.9v.5M183.7 232.9v.5M184.9 232.9v.5M187.5 232.9v.5M188.7 232.9v.5M190 232.9v.5M191.3 232.9v.5M192 222.1h.4M192 223.3h.4M192 224.6h.4M192 225.9h.4"/>
<path d="M192 228.4h.4M192 229.7h.4M192 230.9h.4M192 232.3h.4"/>
</g>
<text font-size="6" fill="#c1c1c1" x="18.9" y="21">Data Sheet</text>
<g font-size="6">
<text x="100" y="21">ADR5040/ADR5041/ADR5043/ADR5044/ADR5045</text>
<text x="19" y="33.6">TYPICAL PERFORMANCE CHARACTERISTICS</text>
</g>
<g font-size="3.3">
<text x="19" y="39.5">T = 25°C, I</text>
<text x="38" y="39.5">= 100 µA, unless otherwise noted.</text>
</g>
<g font-size="2.8">
<text x="35.7" y="105.2">Figure 2. ADR5041 V</text>
<text x="61.9" y="105.2">Change vs. Temperature</text>
<text x="134.2" y="105.2">Figure 5. ADR5045 V</text>
<text x="160.4" y="105.2">Change vs. Temperature</text>
<text x="33.6" y="173.2">Figure 3. ADR5041 Reverse Voltage Change vs. I</text>
<text x="132" y="173.5">Figure 6. ADR5045 Reverse Voltage Change vs. I</text>
<text x="38.6" y="242.3">Figure 4. ADR5041 Start-Up Characteristics</text>
<text x="137" y="241.4">Figure 7. ADR5045 Start-Up Characteristics</text>
</g>
<text font-size="2.6" x="100.3" y="266">Rev. E | Page 7 of 14</text>
<g font-size="2.1">
<text x="29.7" y="45">6</text>
<text x="127.3" y="45.1">15</text>
<text x="29.7" y="52.2">4</text>
<text x="81.6" y="48.2">I</text>
<text x="84.1" y="48.2">= 150µA</text>
<text x="127.3" y="53.6">10</text>
<text x="180.3" y="48.9">I</text>
<text x="182.7" y="48.9">= 150µA</text>
<text x="29.7" y="59.3">2</text>
<text x="128.5" y="61.8">5</text>
<text x="29.7" y="66.5">0</text>
<text x="128.5" y="70.2">0</text>
<text x="26.8" y="76" transform="rotate(-90 26.8 76)">CHANGE (mV)</text>
<text x="28.6" y="73.6">–2</text>
<text x="125.1" y="74" transform="rotate(-89 125.1 74)">CHANGE (mV)</text>
<text x="26.8" y="81.7" transform="rotate(-90 26.8 81.7)">V</text>
<text x="28.6" y="80.8">–4</text>
<text x="125" y="79.7" transform="rotate(-89 125 79.7)">V</text>
<text x="127.3" y="78.5">–5</text>
<text x="28.6" y="88.2">–6</text>
<text x="126.2" y="86.9">–10</text>
<text x="28.6" y="95.1">–8</text>
<text x="126.2" y="95.2">–15</text>
<text x="30.2" y="97.2">–40</text>
<text x="36.1" y="97.2">–25</text>
<text x="41.8" y="97.2">–10</text>
<text x="48.6" y="97.2">5</text>
<text x="53.4" y="100">TEMPERATURE (°C)</text>
<text x="53.7" y="97.2">20</text>
<text x="59.4" y="97.2">35</text>
<text x="65.2" y="97.2">50</text>
<text x="71.1" y="97.2">65</text>
<text x="76.8" y="97.2">80</text>
<text x="82.5" y="97.2">95</text>
<text x="87.6" y="97.2">110</text>
<text x="93.3" y="97.2">125</text>
<text x="129" y="97.2">–40</text>
<text x="134.6" y="97.2">–25</text>
<text x="140.4" y="97.2">–10</text>
<text x="147.3" y="97.2">5</text>
<text x="149.2" y="100">TEMPERATURE (°C)</text>
<text x="152.5" y="97.2">20</text>
<text x="158.2" y="97.2">35</text>
<text x="163.9" y="97.2">50</text>
<text x="169.7" y="97.2">65</text>
<text x="175.3" y="97.2">80</text>
<text x="181.1" y="97.2">95</text>
<text x="186.4" y="97.2">110</text>
<text x="191.9" y="97.2">125</text>
<text x="29.5" y="113.2">5</text>
<text x="128.2" y="113.2">8</text>
<text x="128.2" y="119.4">6</text>
<text x="29.5" y="123.4">4</text>
<text x="128.2" y="125.6">4</text>
<text x="167.2" y="129.5">–40°C</text>
<text x="29.5" y="133.4">3</text>
<text x="51.5" y="136.5">+125°C</text>
<text x="128.2" y="132.2">2</text>
<text x="29.5" y="143.5">2</text>
<text x="128.2" y="138.2">0</text>
<text x="167.1" y="140.8">+25°C</text>
<text x="127" y="144.8">–2</text>
<text x="165.9" y="148.8">+125°C</text>
<text x="27.5" y="155.7" transform="rotate(-90 27.5 155.7)">REVERSE VOLTAGE CHANGE (mV)</text>
<text x="29.5" y="153.3">1</text>
<text x="52.7" y="151.5">+25°C</text>
<text x="125.6" y="155.6" transform="rotate(-90 125.6 155.6)">REVERSE VOLTAGE CHANGE (mV)</text>
<text x="127" y="151.1">–4</text>
<text x="52.7" y="157.5">–40°C</text>
<text x="127" y="157.3">–6</text>
<text x="29.5" y="163.7">0</text>
<text x="31.2" y="165.5">0</text>
<text x="46.9" y="165.5">5</text>
<text x="62" y="165.5">10</text>
<text x="78" y="165.5">15</text>
<text x="93.7" y="165.5">20</text>
<text x="127" y="163.7">–8</text>
<text x="129.9" y="165.7">0</text>
<text x="145.5" y="165.7">5</text>
<text x="160.7" y="165.7">10</text>
<text x="176.4" y="165.7">15</text>
<text x="192.3" y="165.7">20</text>
<text x="57.3" y="168.2">I</text>
<text x="64.5" y="168.2">(mA)</text>
<text x="156" y="168.4">I</text>
<text x="163.3" y="168.4">(mA)</text>
<text x="38.7" y="206.4">V</text>
<text x="137.1" y="205.2">V</text>
<text x="29.2" y="212.5" transform="rotate(-90 29.2 212.5)">1V/DIV</text>
<text x="127.6" y="211.4" transform="rotate(-90 127.6 211.4)">2V/DIV</text>
<text x="37.8" y="224.4">V</text>
<text x="136.2" y="223.4">V</text>
<text x="58" y="237.7">10µs/DIV</text>
<text x="156.5" y="236.8">40µs/DIV</text>
</g>
<g font-size="1.9">
<text x="21.1" y="39.7">A</text>
<text x="35.2" y="39.7">IN</text>
</g>
<g font-size="1.8">
<text x="82.2" y="48.7">R</text>
<text x="180.8" y="49.4">R</text>
<text x="27.3" y="80.3" transform="rotate(-90 27.3 80.3)">OUT</text>
<text x="125.6" y="78.3" transform="rotate(-89 125.6 78.3)">OUT</text>
<text x="58.3" y="105.4">OUT</text>
<text x="156.8" y="105.4">OUT</text>
<text x="57.9" y="168.8">SHUNT</text>
<text x="86.4" y="173.4">SHUNT</text>
<text x="156.6" y="169">SHUNT</text>
<text x="184.8" y="173.7">SHUNT</text>
<text x="40.1" y="206.9">IN</text>
<text x="138.5" y="205.7">IN</text>
<text x="39.2" y="224.9">OUT</text>
<text x="137.6" y="223.9">OUT</text>
</g>
<g font-size="1.4">
<text x="99.4" y="100.5" transform="rotate(-90 99.4 100.5)">06526-003</text>
<text x="198" y="100.5" transform="rotate(-90 198 100.5)">06526-005</text>
<text x="98.5" y="169" transform="rotate(-90 98.5 169)">06526-004</text>
<text x="197.2" y="169" transform="rotate(-90 197.2 169)">06526-006</text>
<text x="96.9" y="238.2" transform="rotate(-90 96.9 238.2)">06526-007</text>
<text x="195.4" y="237.5" transform="rotate(-90 195.4 237.5)">06526-010</text>
</g>
</svg>
